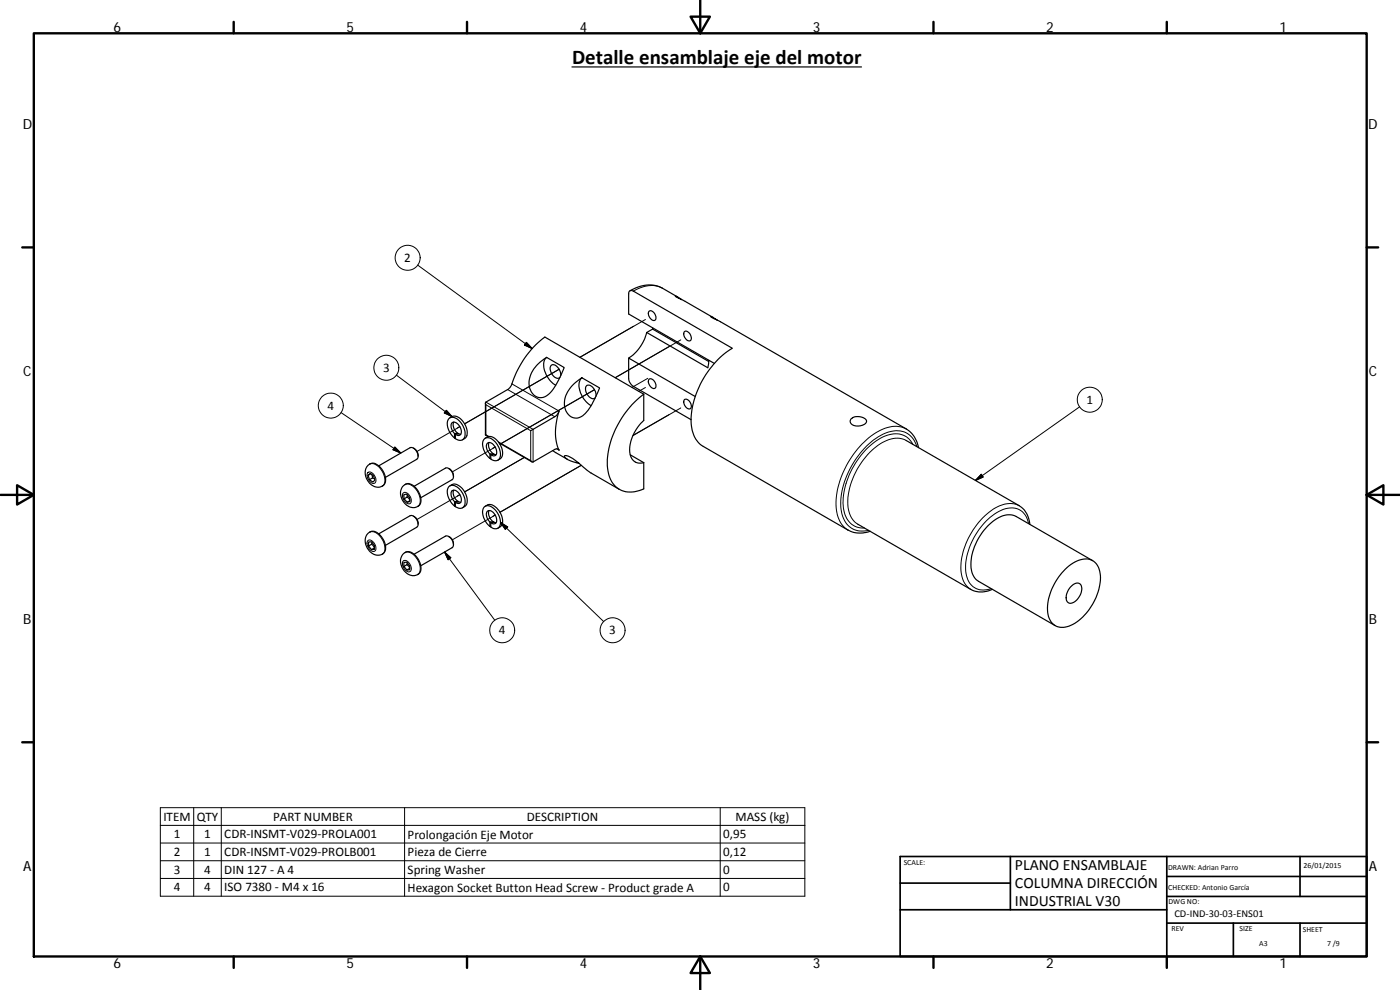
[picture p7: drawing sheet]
<svg xmlns="http://www.w3.org/2000/svg" width="420mm" height="297mm" viewBox="0 0 420 297" stroke-linecap="round" stroke-linejoin="round" font-family="sans-serif">
<g fill="none" stroke="#000" stroke-width=".3">
<path d="M125.4 79.5l34.3 25.1M193.7 95.9l-19.7 11.3M198.8 86.5a8.7 8.7 0 0 0-8.7 .9M119 112.6l16.6 12.4M152.3 116.9l14.2 8.1M153.6 115.2l14.2 8.1M158 102.7l1.7 1.9-2.3-1.1zM178.4 116.9l-28.4 16.4M178.4 116.9l-28.3 16.4M193.7 116.3l-2 1.1M194.4 113.5l-4.8 2.7M200.7 104l-16.1 9.3"/>
<path d="M204.3 102l-19.7 11.3M102.4 123.8l17.9 12.1M110.9 139.3a3.4 3.4 0 0 1 3.9 2.4 3.1 3.1 0 0 1-.1 4.1M118.5 134.1l1.8 1.8-2.3-1zM134 123.1l1.6 1.9-2.3-1.1zM138 128l-.8 .4M138 128l-12.8 7.4M139.4 127.1l28.4-16.3-28.3 16.4M145.8 120.7l14.2 8.1v9.8M146.7 131l-.9-.5v-9l13.5 7.7v9l-9.7-5.6M148.6 134.1l-.8 .4M148.6 134.1l-12.8 7.5"/>
<path d="M167.1 134.7l.7 .4M200.7 124.4l-10.7 6.2M204.3 122.4l-14.3 8.3M271.9 132.1a7.9 7.9 0 0 0-8.4 1.5 22.4 22.4 0 0 0-9 18.7 6.5 6.5 0 0 0 2.9 5M272 128.7a8.9 8.9 0 0 0-9.1 1.1 27 27 0 0 0-12 22.4 8.2 8.2 0 0 0 3.6 6.8M273.9 133.3a6.1 6.1 0 0 0-8.3-2.5 23.3 23.3 0 0 0-12.5 21.6 6 6 0 0 0 6.3 6M275.2 134a6.3 6.3 0 0 0-8.9-4.3 23.5 23.5 0 0 0-12.5 13.8 15.9 15.9 0 0 0-.4 12.6 6 6 0 0 0 7.3 3M324 122.1l-31.3 22.1M110.4 141.8a2.09 2.09 0 0 1 2.4 2.5 .9 .9 0 0 1-.7 .8 .9 .9 0 0 1-1-.5 2.37 2.37 0 0 1-.7-2.8zM110.9 159.7a3.2 3.2 0 0 1 3.7 2 3.8 3.8 0 0 1 .4 4.4l-.3 .2M121 148a1.44 1.44 0 0 1 2.1 .9 1.39 1.39 0 0 1-.4 2.3 2.43 2.43 0 0 1-1.7-3.2zM121.5 145.4a3.4 3.4 0 0 1 4 2.4 3.2 3.2 0 0 1-.2 4.2"/>
<path d="M138 148.4l-.8 .4M138 148.4l-12.8 7.5M139.4 147.6l17.9-10.3-17.8 10.3M148.6 154.5l-.8 .5M148.6 154.6l-12.8 7.4M150 153.7l24.5-14.1-24.4 14.1M150.2 156.7l2.2 1.4-.8 .7zM150.2 156.7l31 29.8M294.5 142.3l.6 .8-2.4 1.1zM305.9 151.7a8 8 0 0 0-8.4 1.5 22.1 22.1 0 0 0-9 18.7 6.4 6.4 0 0 0 2.8 4.9M308.7 157.1a5.4 5.4 0 0 0-8.3-3.9 20.4 20.4 0 0 0-10.6 18.2 5.5 5.5 0 0 0 5.3 5.6l2.3-.4M110.5 162.1a2.03 2.03 0 0 1 2.3 2.1 .96 .96 0 0 1-.5 1.3 .96 .96 0 0 1-1.3-.6 2.2 2.2 0 0 1-.5-2.8z"/>
<path d="M121.1 168.3a2.02 2.02 0 0 1 2.3 2 .96 .96 0 0 1-.5 1.3 .96 .96 0 0 1-1.2-.5 2.22 2.22 0 0 1-.6-2.8zM121.5 165.8a3.2 3.2 0 0 1 3.7 2 3.8 3.8 0 0 1 .4 4.4l-.3 .2M133.4 165.7l15.1 20.4M133.4 165.7l1.9 1.6-.8 .7zM48.1 242.3h193.4v26.6h-193.4zM48.1 247.6h193.4M48.1 252.9h193.4M48.1 258.3h193.4M58.1 242.3v26.6M66.4 242.3v26.6M121.4 242.3v26.6M216.1 242.3v26.6"/>
<path d="M48.1 263.6h193.4"/>
<circle cx="122.3" cy="77.4" r="3.8"/>
<circle cx="115.9" cy="110.4" r="3.7"/>
<circle cx="327.1" cy="119.9" r="3.7"/>
<circle cx="99.3" cy="121.7" r="3.8"/>
<circle cx="150.7" cy="189.1" r="3.7"/>
<circle cx="183.8" cy="189.1" r="3.7"/>
</g>
<g fill="none" stroke="#000" stroke-width=".36">
<path d="M171.7 20.1h86.9M189.1 87.2a9.7 9.7 0 0 1 9.7-.7l4.5 2.6M194.1 99.8l18.3 10.5 .3-2.2M194.8 93.4a1.65 1.65 0 0 1 2.1 1.8 .82 .82 0 0 1-.6 1 .82 .82 0 0 1-1-.6 1.95 1.95 0 0 1-.5-2.2zM195.9 98.4v.3l-1.8 1.1a12.9 12.9 0 0 1-5.4 7.6l19.9 11.6M195.9 98.7l16.8 9.8M204.6 89.9l-1.9-1.1 11.2 6.4M205.4 99.5a1.66 1.66 0 0 1 2.1 1.8 .84 .84 0 0 1-.6 1.1 .84 .84 0 0 1-1-.7 1.97 1.97 0 0 1-.5-2.2zM215.2 96l-1.9-1.1 58.7 33.8a8 8 0 0 1 3.7 5.6M161.2 109.5l2.9-2.3 5.2 3.1a21.2 21.2 0 0 1-5 8.3 3.3 3.3 0 0 1-5.4-2.4 7.6 7.6 0 0 1 2.3-6.7zM164.1 107.2a4.6 4.6 0 0 0 0 5.6 7.2 7.2 0 0 0 2.7 2.8M168.2 112.8a3 3 0 0 0-2.4-3.4 1.57 1.57 0 0 0-.4 2.4 1.84 1.84 0 0 0 2.6 1.4"/>
<path d="M171.8 115.6l2.8-2.3 5.3 3.1a19.6 19.6 0 0 1-5.3 8.5 3.3 3.3 0 0 1-5.1-2.6 7.3 7.3 0 0 1 2.3-6.7zM174.6 113.3a4.5 4.5 0 0 0 .1 5.6 7 7 0 0 0 2.7 2.8M178.8 118.9a2.96 2.96 0 0 0-2.4-3.3 1.9 1.9 0 0 0 0 3 1.53 1.53 0 0 0 2.2 .8M188.7 107.4v6.1a3 3 0 0 0 1.4 2.4l17.3 10M193.2 118.3a27.5 27.5 0 0 0-10.9 21.3 7.7 7.7 0 0 0 4.9 7.8 8.6 8.6 0 0 0 6-.7v-7.9M193.2 118.3l-29.7-17.2a29.2 29.2 0 0 0-10.1 14.7l-.8 .9-6.8 3.9v.9M193.2 118.3v7.9a11.6 11.6 0 0 0-4 10.5 2.98 2.98 0 0 0 4 2.1M194.8 113.8a1.63 1.63 0 0 1 2.1 1.8 .82 .82 0 0 1-.6 1 .82 .82 0 0 1-1-.5 1.99 1.99 0 0 1-.5-2.3zM205.4 120a1.75 1.75 0 0 1 2 2.2 .93 .93 0 0 1-1 .5 .93 .93 0 0 1-.7-.8 1.85 1.85 0 0 1-.3-1.9zM214.4 109l-25.7-14.8v-6a.85 .85 0 0 1 .4-1 .85 .85 0 0 1 1 .2l29.7 17.1a26.7 26.7 0 0 0-12.3 23.3 7.8 7.8 0 0 0 3.5 6.1l43.5 25.1a8.1 8.1 0 0 0 6.7 .4M110.4 139.6a2.1 2.1 0 0 1 3.2 .1 4.9 4.9 0 0 1 1.7 5.6 3.2 3.2 0 0 1-5.1-1.2 3.7 3.7 0 0 1 .2-4.5zM113.7 139.8l9.4-5.5a2.36 2.36 0 0 1 2.1 3.4l-9.5 5.5"/>
<path d="M124.1 134.4a2.49 2.49 0 0 1 1.4 2.5M135 125.4a2.75 2.75 0 0 1 4.1 1.2 4.1 4.1 0 0 1 .6 4.8l-.9 .6M136.2 126.6a2.99 2.99 0 0 0 1.2 3.4M136.4 130.1a2.45 2.45 0 0 1-.6-3.3 2.33 2.33 0 0 1 2.6 2.3 1.07 1.07 0 0 1-.3 1.4 1.07 1.07 0 0 1-1.4-.2M136.4 130.1v1.3M136.7 131.4h-.3M137.4 130l-1 .1M137.4 130v.2M138.3 130.3h-1.6v1.3a1.74 1.74 0 0 0 2.1 .3 1.74 1.74 0 0 0 .8-2 5 5 0 0 0-4.1-4.7 2.16 2.16 0 0 0-1.1 3.1 6.4 6.4 0 0 0 2 3.1M145.6 131.5a2.78 2.78 0 0 1 4.1 1.2 4.1 4.1 0 0 1 .6 4.8l-.9 .6M145.7 121v9.5l.8 .5M145.8 130.5h-.1"/>
<path d="M146.8 132.8a3.1 3.1 0 0 0 1.2 3.3M147 136.2a2.45 2.45 0 0 1-.6-3.3 2.28 2.28 0 0 1 2.6 2.3 1.06 1.06 0 0 1-.3 1.4 1.06 1.06 0 0 1-1.4-.2M147 136.2v1.3M147.3 137.5h-.3M148 136.1l-1 .1M148 136.1v.2M148.9 136.4h-1.6v1.3a1.72 1.72 0 0 0 2.2 .4 1.72 1.72 0 0 0 .7-2.1 4.9 4.9 0 0 0-4.1-4.7 2.12 2.12 0 0 0-1.1 3.2 6.1 6.1 0 0 0 2 3M149.8 132.9l9.8 5.7M159.3 129.2l7.4-4.3 1.1-1.6a16.4 16.4 0 0 0 0 11.8l-.4-.4h-.7l-6.8 4-.6-.5M165.9 135.2l4.4 2.6M173.7 139a6.2 6.2 0 0 1-4.3-1.9v-.3a2.75 2.75 0 0 1 2.7 .9l5.1 4.1 8.7 5M189.1 136.5l4.1 2.3"/>
<path d="M255.4 125.7a3.3 3.3 0 0 1 4.7 .6 2.65 2.65 0 0 1-3.4 1.5 1.34 1.34 0 0 1-1.3-.7 1.34 1.34 0 0 1 0-1.4zM271.9 132.1l34 19.6a7.1 7.1 0 0 1 3.2 5.7M111.1 142l1 .7 .4 1.3-.6 .7-1-.8-.4-1.3zM111.3 142.2l-.8 .4M111.5 142.3l.3 1.1M111.8 143.4l.6 .3M111.8 143.4l-.9 .5M120.9 145.9l.1-.1a2.21 2.21 0 0 1 3.6 .4 4.8 4.8 0 0 1 1.4 5.3 3.4 3.4 0 0 1-5.4-1.9l-.1-.2a3.3 3.3 0 0 1 .4-3.5zM121.2 148.4l.8-.2 .9 1 .1 1.3-.8 .2-.9-1zM122.2 149.1l.8 .8M122.2 149.1l-.9 .6M122.2 148.5v.6"/>
<path d="M123 150.2l-.8 .5M124.1 154.9a2.43 2.43 0 0 1 1.4 2.4M124.3 145.9l9.4-5.4a2.43 2.43 0 0 1 2.3 2.9l-.3 .5-9.4 5.5M134.7 140.6a2.54 2.54 0 0 1 1.4 2.4M135 145.8a2.75 2.75 0 0 1 4.1 1.2 4.1 4.1 0 0 1 .6 4.8l-.9 .6M136.2 147.1a2.96 2.96 0 0 0 1.2 3.3M136.4 150.5a2.48 2.48 0 0 1-.6-3.3 2.53 2.53 0 0 1 2.7 2.9 .99 .99 0 0 1-.7 1 .99 .99 0 0 1-1.1-.4M136.4 150.5v1.3M136.7 151.8h-.3M137.4 150.4l-1 .1M137.4 150.4v.2M138.3 150.7l-.6-.1-1 .1v1.3a1.74 1.74 0 0 0 2.1 .3 1.74 1.74 0 0 0 .8-2 5 5 0 0 0-4.1-4.7 2.39 2.39 0 0 0-.9 3.6l.9 1.7 .9 .9"/>
<path d="M145.6 151.9a2.47 2.47 0 0 1 3.8 .9 4.2 4.2 0 0 1 .9 5.1l-.9 .6M146.8 153.2a3 3 0 0 0 1.2 3.3M147 156.6a2.48 2.48 0 0 1-.6-3.3 2.51 2.51 0 0 1 2.7 2.9 .98 .98 0 0 1-.7 1 .98 .98 0 0 1-1.1-.4M147 156.6v1.3M147.3 157.9h-.3M148 156.5l-1 .1M148 156.5v.2M148.9 156.8l-.6-.1-1 .1v1.3a1.72 1.72 0 0 0 2.1 .4 1.72 1.72 0 0 0 .8-2.1 5 5 0 0 0-4.1-4.7 2.15 2.15 0 0 0-1.1 3.2 6.1 6.1 0 0 0 2 3M257.4 157.3l33.9 19.5a7.2 7.2 0 0 0 6.5 0M110.4 160.1a2.22 2.22 0 0 1 3.6 .3 4.7 4.7 0 0 1 1.3 5.4 3.2 3.2 0 0 1-5.1-1.3 3.6 3.6 0 0 1 .2-4.4zM110.6 162.6h.9l.9 1.1v1.1l-.9 .1-.9-1.1zM111.5 163.3l.9 1"/>
<path d="M111.5 163.3l-.9 .5M111.6 162.7l-.1 .6M112.4 164.4l-.9 .5M113.7 160.2l9.4-5.5a2.37 2.37 0 0 1 2.1 3.4l-9.5 5.5M120.9 166.3l.1-.1a2.22 2.22 0 0 1 3.6 .4 4.8 4.8 0 0 1 1.4 5.3 3.2 3.2 0 0 1-5.2-1.3l-.3-.8a3.3 3.3 0 0 1 .4-3.5zM121.2 168.7h.9l.9 1.1v1.2h-.9l-.9-1.1zM122.1 169.4l.9 1M122.1 169.4l-.9 .5M122.2 168.8l-.1 .6M123 170.5l-.9 .5M124.3 166.3l9.4-5.4a2.31 2.31 0 0 1 2 3.4l-9.4 5.5M134.7 161a2.49 2.49 0 0 1 1.4 2.4"/>
<path d="M319.7 170.8a7.8 7.8 0 0 1 7.7-2.8 5.6 5.6 0 0 1 2.9 6.1 17.3 17.3 0 0 1-9.4 13.8 4.6 4.6 0 0 1-6.5-4.7 17.4 17.4 0 0 1 5.3-12.4zM321.2 176.2a2.22 2.22 0 0 1 3.1-.9 4.3 4.3 0 0 1-2.8 5.7 1.49 1.49 0 0 1-1.5-2l.3-1.2zM327.9 168.2l-22.9-13.2a6.8 6.8 0 0 0-7.5 1.9 16.3 16.3 0 0 0-5.8 14.7l.9 1.9 1.1 .9 23 13.3"/>
</g>
<g fill="none" stroke="#000" stroke-width=".71">
<path d="M10.1 10h400.1v277h-400.1zM70.1 6.6v3.4M140.2 6.6v3.4M207.3 5h5.8l-2.9 5zM210.2 0v10M280.2 6.6v3.4M350.2 6.6v3.4M6.7 74.2h3.4M410.2 74.2h3.4M.2 148.5h9.9M5.1 145.6l5 2.9-5 2.9zM410.2 148.5l5-2.9v5.8z"/>
<path d="M410.2 148.5h9.9M6.7 222.7h3.4M410.2 222.7h3.4M70.1 287v3.4M140.2 287v3.4M210.2 287l2.9 5h-5.8zM210.2 287v10M280.2 287v3.4M350.2 287v3.4"/>
</g>
<path d="M270.1 257h140.1v30h-140.1zM303.2 257v16M350.2 257v30M390.2 257v12M270.1 265h33.1M270.1 273h80.1M350.2 277h60M350.2 269h60M350.2 263h60M370.2 277v10M390.2 277v10" fill="none" stroke="#000" stroke-width=".51"/>
<path d="M158 102.7l1.7 1.9-2.3-1.1zM118.5 134.1l1.8 1.8-2.3-1zM134 123.1l1.6 1.9-2.3-1.1zM150.2 156.7l2.2 1.4-.8 .7zM294.5 142.3l.6 .8-2.4 1.1zM133.4 165.7l1.9 1.6-.8 .7z" fill="#000" stroke="#000" stroke-width=".3"/>
<text font-size="6.3" x="171.7" y="19.2">Detalle ensamblaje eje del motor</text>
<g font-size="4.7">
<text x="304.6" y="261.1">PLANO ENSAMBLAJE</text>
<text x="304.6" y="266.5">COLUMNA DIRECCIÓN</text>
<text x="304.6" y="271.9">INDUSTRIAL V30</text>
</g>
<g font-size="4.2">
<text x="34" y="9.6">6</text>
<text x="104" y="9.6">5</text>
<text x="174" y="9.6">4</text>
<text x="244" y="9.6">3</text>
<text x="314" y="9.6">2</text>
<text x="384" y="9.6">1</text>
<text x="6.8" y="38.7">D</text>
<text x="410.6" y="38.7">D</text>
<text x="7" y="112.9">C</text>
<text x="410.8" y="112.9">C</text>
<text x="7" y="187.1">B</text>
<text x="410.8" y="187.1">B</text>
<text x="7" y="261.3">A</text>
<text x="410.8" y="261.3">A</text>
<text x="34" y="290.4">6</text>
<text x="104" y="290.4">5</text>
<text x="174" y="290.4">4</text>
<text x="244" y="290.4">3</text>
<text x="314" y="290.4">2</text>
<text x="384" y="290.4">1</text>
</g>
<g font-size="3.9">
<text x="121.3" y="78.6">2</text>
<text x="115" y="111.6">3</text>
<text x="98.3" y="123">4</text>
<text x="326.1" y="121.2">1</text>
<text x="149.7" y="190.3">4</text>
<text x="182.9" y="190.4">3</text>
<text x="49" y="246.2">ITEM</text>
<text x="52.1" y="251.5">1</text>
<text x="59" y="246.2">QTY</text>
<text x="61.3" y="251.5">1</text>
<text x="67.3" y="251.5">CDR‐INSMT‐V029‐PROLA001</text>
<text x="82" y="246.2">PART NUMBER</text>
<text x="122.3" y="251.6">Prolongación Eje Motor</text>
<text x="158.1" y="246.2">DESCRIPTION</text>
<text x="217" y="251.5">0,95</text>
<text x="220.7" y="246.3">MASS (kg)</text>
<text x="52.1" y="256.9">2</text>
<text x="61.3" y="256.8">1</text>
<text x="67.3" y="256.9">CDR‐INSMT‐V029‐PROLB001</text>
<text x="122.3" y="256.9">Pieza de Cierre</text>
<text x="217" y="256.9">0,12</text>
<text x="52.1" y="262.2">3</text>
<text x="61.3" y="262.1">4</text>
<text x="67.3" y="262.2">DIN 127 ‐ A 4</text>
<text x="122.3" y="262.2">Spring Washer</text>
<text x="217" y="262.2">0</text>
<text x="52.1" y="267.5">4</text>
<text x="61.3" y="267.5">4</text>
<text x="67.3" y="267.5">ISO 7380 ‐ M4 x 16</text>
<text x="122.3" y="267.5">Hexagon Socket Button Head Screw ‐ Product grade A</text>
<text x="217" y="267.5">0</text>
</g>
<text font-size="3.1" x="352.5" y="275.2">CD‐IND‐30‐03‐ENS01</text>
<g font-size="2.4">
<text x="271.2" y="259.7">SCALE:</text>
<text x="350.6" y="260.9">DRAWN: Adrian Parro</text>
<text x="391.2" y="260.6">26/01/2015</text>
<text x="350.6" y="267">CHECKED: Antonio García</text>
<text x="350.7" y="271.4">DWG NO:</text>
<text x="351.6" y="279.3">REV</text>
<text x="372" y="279.4">SIZE</text>
<text x="391" y="279.6">SHEET</text>
<text x="377.9" y="283.8">A3</text>
<text x="398.3" y="283.8">7 /9</text>
</g>
</svg>
